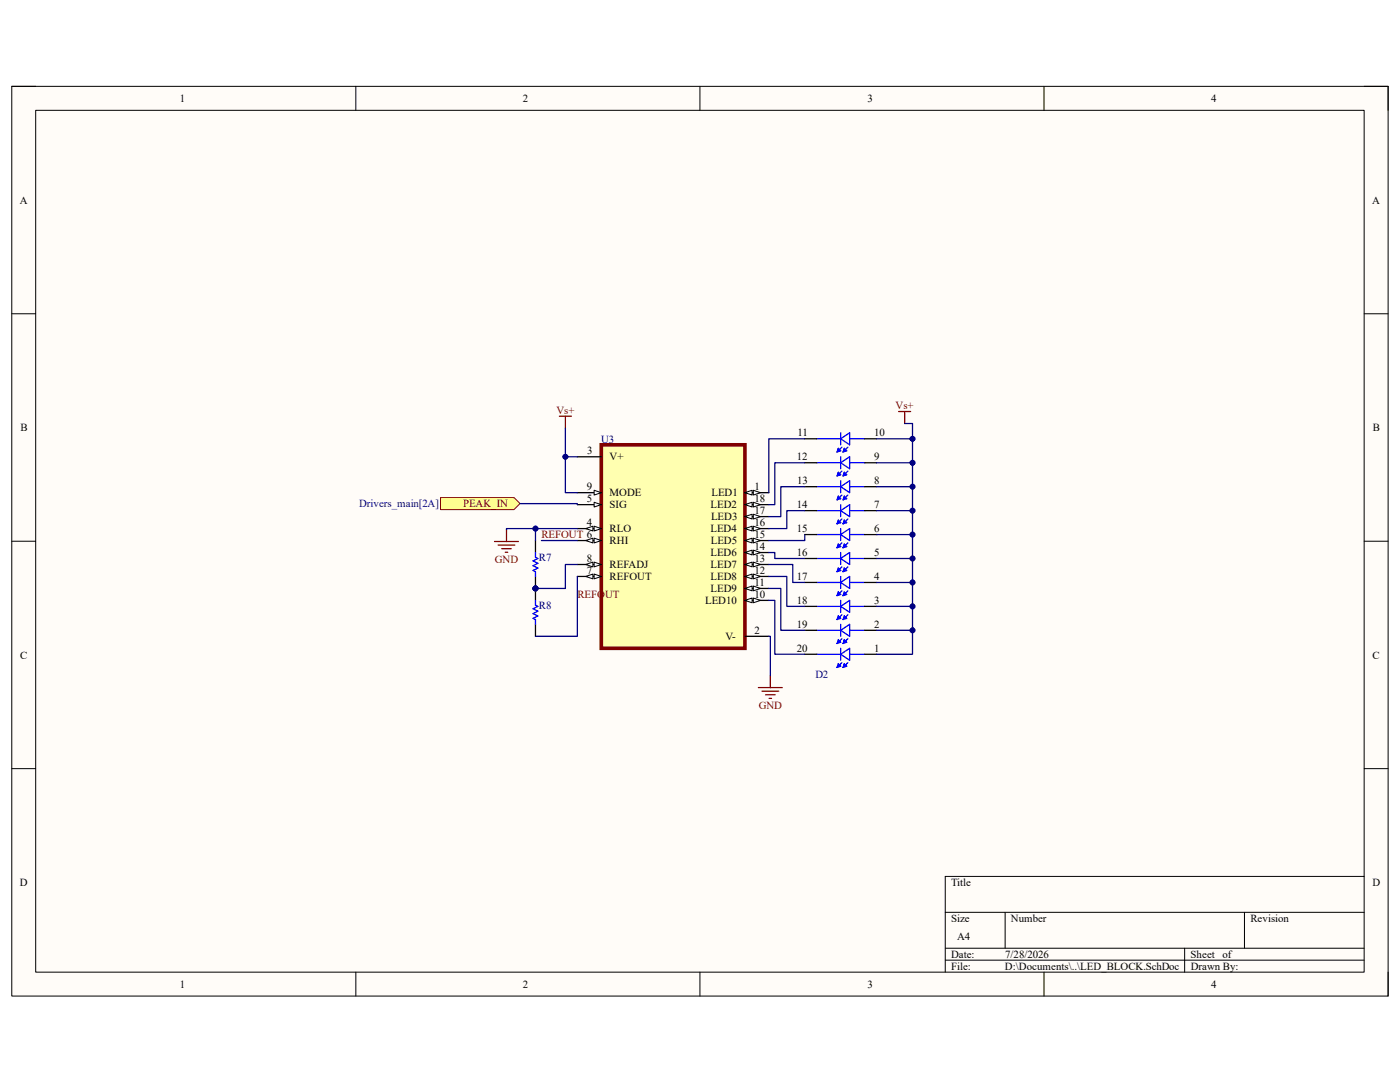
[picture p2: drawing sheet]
<svg xmlns="http://www.w3.org/2000/svg" width="279mm" height="216mm" viewBox="0 0 279 216" stroke-linecap="round" stroke-linejoin="round" font-family="sans-serif">
<path d="M2.3 17.2h274.7v181.6h-274.7z" fill-rule="evenodd" fill="#fffcf8"/>
<path d="M2.3 17.2h274.7v181.6h-274.7z" fill="none" stroke="#000" stroke-width=".2"/>
<path d="M7.1 22h265.1v172h-265.1z" fill-rule="evenodd" fill="#fffcf8"/>
<g fill="none" stroke="#000" stroke-width=".2">
<path d="M2.3 17.2h4.8M71 17.2v4.8M139.7 17.2v4.8M208.4 17.2v4.8M272.2 17.2h4.8v4.8M7.1 22h265.1v172h-265.1zM2.3 62.6h4.8M272.2 62.6h4.8M2.3 108h4.8M272.2 108h4.8M2.3 153.4h4.8M272.2 153.4h4.8"/>
<path d="M272.2 174.9h-83.6v19.1M71 194v4.8M139.7 194v4.8M188.6 182h83.6M188.6 189.2h83.6M188.6 191.6h83.6M200.6 182v7.2M208.4 194v4.8M236.4 189.2v4.8M248.4 182v7.2M277 194v4.8"/>
</g>
<g fill="none" stroke="#00f" stroke-width=".25">
<path d="M163 97.1h4.8M163 92.3h4.8M163 87.6h4.8M167.3 89.5v.4M167.3 94.2v.5M167.3 99v.5M167.3 99.5h.5M167.3 99.5l-.2 .2M167.3 99l.5 .5M167.3 99l-.2 .7M167.3 94.7h.5M167.3 94.7l-.2 .3"/>
<path d="M167.3 94.2l.5 .5M167.3 94.2l-.2 .8M167.3 89.9h.5M167.3 89.9l-.2 .3M167.3 89.5l.5 .4M167.3 89.5l-.2 .7M167.8 87.6l1.8-1.2v2.4zM167.8 92.3l1.8-1.2v2.4zM167.8 97.1l1.8-1.2v2.4zM167.8 86.4v2.4M167.8 91.1v2.4M167.8 95.9v2.4"/>
<path d="M167.8 99.5l-.7 .2M167.8 94.7l-.7 .3M167.8 89.9l-.7 .3M168 98.8l-.7 .7M168 94l-.7 .7M168 89.2l-.7 .7M168.5 89.5v.4h.5M168.5 94.2v.5h.5M168.5 99v.5M168.5 99.5l-.3 .2M168.5 99l.5 .5M168.5 99l-.3 .7"/>
<path d="M168.5 99.5h.5M168.5 94.2l.5 .5M168.5 94.2l-.3 .8M168.5 89.5l.5 .4M168.5 89.5l-.3 .7M169 99.5l-.8 .2M169 94.7l-.8 .3M169 89.9l-.8 .3M169.2 98.8l-.7 .7M169.2 94l-1 1M169.2 89.2l-1 1M169.6 97.1h3"/>
<path d="M169.6 92.3h3M169.6 87.6h3M163 116.2h4.8M163 111.4h4.8M163 106.7h4.8M163 101.9h4.8M167.3 103.8v.5M167.3 108.6v.5M167.3 113.4v.4M167.3 118.1v.5h.5M167.3 118.1l.5 .5M167.3 118.1l-.2 .8"/>
<path d="M167.3 113.8h.5M167.3 113.8l-.2 .3M167.3 113.4l.5 .4M167.3 113.4l-.2 .7M167.3 109.1h.5M167.3 109.1l-.2 .2M167.3 108.6l.5 .5M167.3 108.6l-.2 .7M167.3 104.3h.5M167.3 104.3l-.2 .2M167.3 103.8l.5 .5M167.3 103.8l-.2 .7"/>
<path d="M167.8 101.9l1.8-1.2v2.4zM167.8 106.7l1.8-1.2v2.4zM167.8 111.4l1.8-1.1v2.3zM167.8 116.2l1.8-1.2v2.4zM167.8 100.7v2.4M167.8 105.5v2.4M167.8 110.3v2.3M167.8 115v2.4M167.8 119.8v2.4M167.8 118.6l-.7 .3M167.8 113.8l-.7 .3M167.8 109.1l-.7 .2"/>
<path d="M167.8 104.3l-.7 .2M168 117.9l-.9 1M168 113.1l-.7 .7M168 108.3l-.7 .8M168 103.6l-.7 .7M168.5 103.8v.5M168.5 108.6v.5h.5M168.5 113.4v.4h.5M168.5 118.1v.5M168.5 118.6l-.3 .3M168.5 118.1l.5 .5M168.5 118.1l-.3 .8"/>
<path d="M168.5 118.6h.5M168.5 113.4l.5 .4M168.5 113.4l-.3 .7M168.5 108.6l.5 .5M168.5 108.6l-.3 .7M168.5 104.3l-.3 .2M168.5 103.8l.5 .5M168.5 103.8l-.3 .7M168.5 104.3h.5M169 118.6l-.8 .3M169 113.8l-.8 .3M169 109.1l-.8 .2"/>
<path d="M169 104.3l-.8 .2M169.2 117.9l-.7 .7M169.2 113.1l-1 1M169.2 108.3l-1 1M169.2 103.6l-.7 .7M169.6 116.2h3M169.6 111.4h3M169.6 106.7h3M169.6 101.9h3M163 130.6h4.8M163 125.8h4.8M163 121h4.8"/>
<path d="M167.3 132.9h.5M167.3 132.9l-.2 .3M167.3 132.5l.5 .4M167.3 132.5l-.2 .7M167.3 122.9v.5M167.3 127.7v.5M167.3 132.5v.4M167.3 128.2h.5M167.3 128.2l-.2 .2M167.3 127.7l.5 .5M167.3 127.7l-.2 .7M167.3 123.4h.5"/>
<path d="M167.3 123.4l-.2 .2M167.3 122.9l.5 .5M167.3 122.9l-.2 .7M167.8 121l1.8-1.2v2.4zM167.8 125.8l1.8-1.2v2.4zM167.8 130.6l1.8-1.2v2.3zM167.8 124.6v2.4M167.8 129.4v2.3M167.8 132.9l-.7 .3M167.8 128.2l-.7 .2M167.8 123.4l-.7 .2M168 132.2l-.7 .7"/>
<path d="M168 127.4l-.7 .8M168 122.7l-.7 .7M168.5 132.5l.5 .4M168.5 132.5l-.3 .7M168.5 122.9v.5M168.5 127.7v.5h.5M168.5 132.5v.4h.5M168.5 127.7l.5 .5M168.5 127.7l-.3 .7M168.5 123.4l-.3 .2M168.5 122.9l.5 .5M168.5 122.9l-.3 .7"/>
<path d="M168.5 123.4h.5M169 132.9l-.8 .3M169 128.2l-.8 .2M169 123.4l-.8 .2M169.2 132.2l-1 1M169.2 127.4l-1 1M169.2 122.7l-.7 .7M169.6 130.6h3M169.6 125.8h3M169.6 121h3"/>
</g>
<g fill="none" stroke="#000" stroke-width=".25">
<path d="M160.6 97.1h2.4M160.6 92.3h2.4M160.6 87.6h2.4M172.6 97.1h2.3M172.6 92.3h2.3M172.6 87.6h2.3M160.6 111.4h2.4M160.6 106.7h2.4M160.6 101.9h2.4M160.6 116.2h2.4M172.6 116.2h2.3M172.6 111.4h2.3"/>
<path d="M172.6 106.7h2.3M172.6 101.9h2.3M160.6 130.6h2.4M160.6 125.8h2.4M160.6 121h2.4M172.6 130.6h2.3M172.6 125.8h2.3M172.6 121h2.3"/>
</g>
<path d="M120 88.8h28.7v40.6h-28.7z" fill-rule="evenodd" fill="#ffffb0"/>
<path d="M120 88.8h28.7v40.6h-28.7z" fill="none" stroke="#800000" stroke-width=".72"/>
<path d="M115.2 91.1h4.8M115.2 98.3h4.8" fill="none" stroke="#000" stroke-width=".25"/>
<path d="M118.6 97.8l1.4 .5-1.4 .5z" fill="#f8fcff"/>
<path d="M118.6 97.8l1.4 .5-1.4 .5z" fill="none" stroke="#000" stroke-width=".2"/>
<path d="M115.2 100.7h4.8" fill="none" stroke="#000" stroke-width=".25"/>
<path d="M118.6 100.2l1.4 .5-1.4 .5z" fill="#f8fcff"/>
<path d="M118.6 100.2l1.4 .5-1.4 .5z" fill="none" stroke="#000" stroke-width=".2"/>
<path d="M115.2 105.5h4.8" fill="none" stroke="#000" stroke-width=".25"/>
<path d="M118.6 105l1.4 .5-1.4 .4z" fill="#f8fcff"/>
<path d="M118.6 105l1.4 .5-1.4 .4z" fill="none" stroke="#000" stroke-width=".2"/>
<path d="M116.9 105.5l1.4-.5v.9z" fill="#f8fcff"/>
<path d="M116.9 105.5l1.4-.5v.9z" fill="none" stroke="#000" stroke-width=".2"/>
<path d="M115.2 107.9h4.8" fill="none" stroke="#000" stroke-width=".25"/>
<path d="M118.6 107.4l1.4 .5-1.4 .4z" fill="#f8fcff"/>
<path d="M118.6 107.4l1.4 .5-1.4 .4z" fill="none" stroke="#000" stroke-width=".2"/>
<path d="M116.9 107.9l1.4-.5v.9z" fill="#f8fcff"/>
<path d="M116.9 107.9l1.4-.5v.9z" fill="none" stroke="#000" stroke-width=".2"/>
<path d="M115.2 112.6h4.8" fill="none" stroke="#000" stroke-width=".25"/>
<path d="M118.6 112.2l1.4 .4-1.4 .5z" fill="#f8fcff"/>
<path d="M118.6 112.2l1.4 .4-1.4 .5z" fill="none" stroke="#000" stroke-width=".2"/>
<path d="M116.9 112.6l1.4-.4v.9z" fill="#f8fcff"/>
<path d="M116.9 112.6l1.4-.4v.9z" fill="none" stroke="#000" stroke-width=".2"/>
<path d="M115.2 115h4.8" fill="none" stroke="#000" stroke-width=".25"/>
<path d="M118.6 114.5l1.4 .5-1.4 .5z" fill="#f8fcff"/>
<path d="M118.6 114.5l1.4 .5-1.4 .5z" fill="none" stroke="#000" stroke-width=".2"/>
<path d="M116.9 115l1.4-.5v1z" fill="#f8fcff"/>
<path d="M116.9 115l1.4-.5v1z" fill="none" stroke="#000" stroke-width=".2"/>
<path d="M148.7 98.3h4.7" fill="none" stroke="#000" stroke-width=".25"/>
<path d="M148.7 98.3l1.4-.5v1z" fill="#f8fcff"/>
<path d="M148.7 98.3l1.4-.5v1z" fill="none" stroke="#000" stroke-width=".2"/>
<path d="M150.3 97.8l1.5 .5-1.5 .5z" fill="#f8fcff"/>
<path d="M150.3 97.8l1.5 .5-1.5 .5z" fill="none" stroke="#000" stroke-width=".2"/>
<path d="M148.7 100.7h4.7" fill="none" stroke="#000" stroke-width=".25"/>
<path d="M148.7 100.7l1.4-.5v1z" fill="#f8fcff"/>
<path d="M148.7 100.7l1.4-.5v1z" fill="none" stroke="#000" stroke-width=".2"/>
<path d="M150.3 100.2l1.5 .5-1.5 .5z" fill="#f8fcff"/>
<path d="M150.3 100.2l1.5 .5-1.5 .5z" fill="none" stroke="#000" stroke-width=".2"/>
<path d="M148.7 103.1h4.7" fill="none" stroke="#000" stroke-width=".25"/>
<path d="M148.7 103.1l1.4-.5v1z" fill="#f8fcff"/>
<path d="M148.7 103.1l1.4-.5v1z" fill="none" stroke="#000" stroke-width=".2"/>
<path d="M150.3 102.6l1.5 .5-1.5 .5z" fill="#f8fcff"/>
<path d="M150.3 102.6l1.5 .5-1.5 .5z" fill="none" stroke="#000" stroke-width=".2"/>
<path d="M148.7 105.5h4.7" fill="none" stroke="#000" stroke-width=".25"/>
<path d="M148.7 105.5l1.4-.5v.9z" fill="#f8fcff"/>
<path d="M148.7 105.5l1.4-.5v.9z" fill="none" stroke="#000" stroke-width=".2"/>
<path d="M150.3 105l1.5 .5-1.5 .4z" fill="#f8fcff"/>
<path d="M150.3 105l1.5 .5-1.5 .4z" fill="none" stroke="#000" stroke-width=".2"/>
<path d="M148.7 107.9h4.7" fill="none" stroke="#000" stroke-width=".25"/>
<path d="M148.7 107.9l1.4-.5v.9z" fill="#f8fcff"/>
<path d="M148.7 107.9l1.4-.5v.9z" fill="none" stroke="#000" stroke-width=".2"/>
<path d="M150.3 107.4l1.5 .5-1.5 .4z" fill="#f8fcff"/>
<path d="M150.3 107.4l1.5 .5-1.5 .4z" fill="none" stroke="#000" stroke-width=".2"/>
<path d="M148.7 110.3h4.7" fill="none" stroke="#000" stroke-width=".25"/>
<path d="M148.7 110.3l1.4-.5v.9z" fill="#f8fcff"/>
<path d="M148.7 110.3l1.4-.5v.9z" fill="none" stroke="#000" stroke-width=".2"/>
<path d="M150.3 109.8l1.5 .5-1.5 .4z" fill="#f8fcff"/>
<path d="M150.3 109.8l1.5 .5-1.5 .4z" fill="none" stroke="#000" stroke-width=".2"/>
<path d="M148.7 112.6h4.7" fill="none" stroke="#000" stroke-width=".25"/>
<path d="M148.7 112.6l1.4-.4v.9z" fill="#f8fcff"/>
<path d="M148.7 112.6l1.4-.4v.9z" fill="none" stroke="#000" stroke-width=".2"/>
<path d="M150.3 112.2l1.5 .4-1.5 .5z" fill="#f8fcff"/>
<path d="M150.3 112.2l1.5 .4-1.5 .5z" fill="none" stroke="#000" stroke-width=".2"/>
<path d="M148.7 115h4.7" fill="none" stroke="#000" stroke-width=".25"/>
<path d="M148.7 115l1.4-.5v1z" fill="#f8fcff"/>
<path d="M148.7 115l1.4-.5v1z" fill="none" stroke="#000" stroke-width=".2"/>
<path d="M150.3 114.5l1.5 .5-1.5 .5z" fill="#f8fcff"/>
<path d="M150.3 114.5l1.5 .5-1.5 .5z" fill="none" stroke="#000" stroke-width=".2"/>
<path d="M148.7 117.4h4.7" fill="none" stroke="#000" stroke-width=".25"/>
<path d="M148.7 117.4l1.4-.5v1z" fill="#f8fcff"/>
<path d="M148.7 117.4l1.4-.5v1z" fill="none" stroke="#000" stroke-width=".2"/>
<path d="M150.3 116.9l1.5 .5-1.5 .5z" fill="#f8fcff"/>
<path d="M150.3 116.9l1.5 .5-1.5 .5z" fill="none" stroke="#000" stroke-width=".2"/>
<path d="M148.7 119.8h4.7" fill="none" stroke="#000" stroke-width=".25"/>
<path d="M148.7 119.8l1.4-.5v1z" fill="#f8fcff"/>
<path d="M148.7 119.8l1.4-.5v1z" fill="none" stroke="#000" stroke-width=".2"/>
<path d="M150.3 119.3l1.5 .5-1.5 .5z" fill="#f8fcff"/>
<path d="M150.3 119.3l1.5 .5-1.5 .5z" fill="none" stroke="#000" stroke-width=".2"/>
<path d="M148.7 127h4.7" fill="none" stroke="#000" stroke-width=".25"/>
<circle cx="106.9" cy="117.4" r=".48" fill="#000080"/>
<circle cx="106.9" cy="117.4" r=".48" fill="none" stroke="#000080" stroke-width=".2"/>
<path d="M106.9 107.9v2.4M106.9 115v2.4" fill="none" stroke="#000" stroke-width=".25"/>
<circle cx="106.9" cy="117.4" r=".48" fill="#000080"/>
<circle cx="106.9" cy="117.4" r=".48" fill="none" stroke="#000080" stroke-width=".2"/>
<path d="M106.9 110.3v.9l.4 .2-.9 .5 .9 .5-.9 .5 .9 .5-.9 .4 .5 .3v.9" fill="none" stroke="#00f" stroke-width=".25"/>
<circle cx="106.9" cy="117.4" r=".48" fill="#000080"/>
<circle cx="106.9" cy="117.4" r=".48" fill="none" stroke="#000080" stroke-width=".2"/>
<path d="M106.9 117.4v2.4" fill="none" stroke="#000" stroke-width=".25"/>
<circle cx="106.9" cy="117.4" r=".48" fill="#000080"/>
<circle cx="106.9" cy="117.4" r=".48" fill="none" stroke="#000080" stroke-width=".2"/>
<path d="M106.9 124.6v2.4" fill="none" stroke="#000" stroke-width=".25"/>
<path d="M106.9 119.8v1l.4 .2-.9 .5 .9 .5-.9 .4 .9 .5-.9 .5 .5 .2v1" fill="none" stroke="#00f" stroke-width=".25"/>
<g fill="none" stroke="#800000" stroke-width=".25">
<path d="M111.6 83.1h2.4M112.8 83.1v2.3M179.3 82.1h2.4M180.5 82.1v2.4M98.7 108.1h4.8M99.4 108.8h3.4M100.1 109.5h1.9M100.8 110.2h.5M101.1 105.7v2.4M151.4 137.2h4.7M152.1 137.9h3.3M152.8 138.6h1.9"/>
<path d="M153.5 139.4h.5M153.7 134.8v2.4"/>
</g>
<path d="M87.9 99.3h14.7l1.2 1.2-1.2 1.2h-14.7z" fill-rule="evenodd" fill="#ffff80"/>
<path d="M87.9 99.3h14.7l1.2 1.2-1.2 1.2h-14.7z" fill="none" stroke="#800000" stroke-width=".2"/>
<path d="M115.2 112.6h-2.4v4.8h-5.9" fill="none" stroke="#000080" stroke-width=".25"/>
<circle cx="106.9" cy="117.4" r=".48" fill="#000080"/>
<circle cx="106.9" cy="117.4" r=".48" fill="none" stroke="#000080" stroke-width=".2"/>
<path d="M112.8 91.1h2.4" fill="none" stroke="#000080" stroke-width=".25"/>
<circle cx="112.8" cy="91.1" r=".48" fill="#000080"/>
<circle cx="112.8" cy="91.1" r=".48" fill="none" stroke="#000080" stroke-width=".2"/>
<path d="M174.9 125.8h7.2" fill="none" stroke="#000080" stroke-width=".25"/>
<circle cx="182.1" cy="125.8" r=".48" fill="#000080"/>
<circle cx="182.1" cy="125.8" r=".48" fill="none" stroke="#000080" stroke-width=".2"/>
<path d="M174.9 121h7.2" fill="none" stroke="#000080" stroke-width=".25"/>
<circle cx="182.1" cy="121" r=".48" fill="#000080"/>
<circle cx="182.1" cy="121" r=".48" fill="none" stroke="#000080" stroke-width=".2"/>
<path d="M174.9 116.2h7.2" fill="none" stroke="#000080" stroke-width=".25"/>
<circle cx="182.1" cy="116.2" r=".48" fill="#000080"/>
<circle cx="182.1" cy="116.2" r=".48" fill="none" stroke="#000080" stroke-width=".2"/>
<path d="M174.9 111.4h7.2" fill="none" stroke="#000080" stroke-width=".25"/>
<circle cx="182.1" cy="111.4" r=".48" fill="#000080"/>
<circle cx="182.1" cy="111.4" r=".48" fill="none" stroke="#000080" stroke-width=".2"/>
<path d="M174.9 106.7h7.2" fill="none" stroke="#000080" stroke-width=".25"/>
<circle cx="182.1" cy="106.7" r=".48" fill="#000080"/>
<circle cx="182.1" cy="106.7" r=".48" fill="none" stroke="#000080" stroke-width=".2"/>
<path d="M174.9 101.9h7.2" fill="none" stroke="#000080" stroke-width=".25"/>
<circle cx="182.1" cy="101.9" r=".48" fill="#000080"/>
<circle cx="182.1" cy="101.9" r=".48" fill="none" stroke="#000080" stroke-width=".2"/>
<path d="M174.9 97.1h7.2" fill="none" stroke="#000080" stroke-width=".25"/>
<circle cx="182.1" cy="97.1" r=".48" fill="#000080"/>
<circle cx="182.1" cy="97.1" r=".48" fill="none" stroke="#000080" stroke-width=".2"/>
<path d="M174.9 92.3h7.2" fill="none" stroke="#000080" stroke-width=".25"/>
<circle cx="182.1" cy="92.3" r=".48" fill="#000080"/>
<circle cx="182.1" cy="92.3" r=".48" fill="none" stroke="#000080" stroke-width=".2"/>
<path d="M160.6 87.6h-7.2v10.7M160.6 92.3h-6v8.4h-1.2M160.6 97.1h-4.8v6h-2.4M108.1 107.9h7.1M115.2 105.5h-8.3v2.4M153.4 119.8h1.2v10.8h6M153.4 117.4h2.4v8.4h4.8M153.4 115h3.6v6h3.6M153.4 112.6h4.8v3.6h2.4M153.4 110.3h1.2v1.1h6M160.6 106.7v1.2h-7.2M160.6 101.9h-3.6v3.6h-3.6" fill="none" stroke="#000080" stroke-width=".25"/>
<circle cx="106.9" cy="105.5" r=".48" fill="#000080"/>
<circle cx="106.9" cy="105.5" r=".48" fill="none" stroke="#000080" stroke-width=".2"/>
<path d="M106.9 105.5h-5.8v.2M115.2 115v12h-8.3" fill="none" stroke="#000080" stroke-width=".25"/>
<circle cx="106.9" cy="105.5" r=".48" fill="#000080"/>
<circle cx="106.9" cy="105.5" r=".48" fill="none" stroke="#000080" stroke-width=".2"/>
<path d="M180.5 84.5h1.6v3.1" fill="none" stroke="#000080" stroke-width=".25"/>
<circle cx="182.1" cy="87.6" r=".48" fill="#000080"/>
<circle cx="182.1" cy="87.6" r=".48" fill="none" stroke="#000080" stroke-width=".2"/>
<path d="M112.8 85.4v12.9h2.4M103.8 100.5h11.4v.2M153.4 127h.3v7.8" fill="none" stroke="#000080" stroke-width=".25"/>
<circle cx="112.8" cy="91.1" r=".48" fill="#000080"/>
<circle cx="112.8" cy="91.1" r=".48" fill="none" stroke="#000080" stroke-width=".2"/>
<path d="M174.9 87.6h7.2v43h-7.2" fill="none" stroke="#000080" stroke-width=".25"/>
<circle cx="182.1" cy="87.6" r=".48" fill="#000080"/>
<circle cx="182.1" cy="87.6" r=".48" fill="none" stroke="#000080" stroke-width=".2"/>
<circle cx="182.1" cy="92.3" r=".48" fill="#000080"/>
<circle cx="182.1" cy="92.3" r=".48" fill="none" stroke="#000080" stroke-width=".2"/>
<circle cx="182.1" cy="97.1" r=".48" fill="#000080"/>
<circle cx="182.1" cy="97.1" r=".48" fill="none" stroke="#000080" stroke-width=".2"/>
<circle cx="182.1" cy="101.9" r=".48" fill="#000080"/>
<circle cx="182.1" cy="101.9" r=".48" fill="none" stroke="#000080" stroke-width=".2"/>
<circle cx="182.1" cy="106.7" r=".48" fill="#000080"/>
<circle cx="182.1" cy="106.7" r=".48" fill="none" stroke="#000080" stroke-width=".2"/>
<circle cx="182.1" cy="111.4" r=".48" fill="#000080"/>
<circle cx="182.1" cy="111.4" r=".48" fill="none" stroke="#000080" stroke-width=".2"/>
<circle cx="182.1" cy="116.2" r=".48" fill="#000080"/>
<circle cx="182.1" cy="116.2" r=".48" fill="none" stroke="#000080" stroke-width=".2"/>
<circle cx="182.1" cy="121" r=".48" fill="#000080"/>
<circle cx="182.1" cy="121" r=".48" fill="none" stroke="#000080" stroke-width=".2"/>
<circle cx="182.1" cy="125.8" r=".48" fill="#000080"/>
<circle cx="182.1" cy="125.8" r=".48" fill="none" stroke="#000080" stroke-width=".2"/>
<g font-size="2.2">
<text x="35.9" y="20.4">1</text>
<text x="104.4" y="20.4">2</text>
<text x="173.1" y="20.4">3</text>
<text x="241.7" y="20.4">4</text>
<text x="3.9" y="40.6">A</text>
<text x="273.9" y="40.6">A</text>
<text x="4.1" y="86">B</text>
<text x="159.2" y="87.1">11</text>
<text x="174.5" y="87.1">10</text>
<text x="274" y="86">B</text>
<text x="117.2" y="90.7">3</text>
<text x="121.7" y="91.9">V+</text>
<text x="159" y="91.9">12</text>
<text x="174.5" y="91.9">9</text>
<text x="117.1" y="97.8">9</text>
<text x="117.1" y="100.2">5</text>
<text x="121.7" y="99.1">MODE</text>
<text x="121.7" y="101.4">SIG</text>
<text x="141.8" y="101.4">LED2</text>
<text x="142" y="99.1">LED1</text>
<text x="150.6" y="97.8">1</text>
<text x="150.6" y="100.2">18</text>
<text x="159" y="101.4">14</text>
<text x="159.1" y="96.6">13</text>
<text x="174.5" y="101.4">7</text>
<text x="174.5" y="96.6">8</text>
<text x="117.1" y="105">4</text>
<text x="121.7" y="106.2">RLO</text>
<text x="141.8" y="106.2">LED4</text>
<text x="141.9" y="103.8">LED3</text>
<text x="150.6" y="102.6">17</text>
<text x="150.6" y="105">16</text>
<text x="150.6" y="107.4">15</text>
<text x="159" y="106.2">15</text>
<text x="174.5" y="106.2">6</text>
<text x="117.1" y="112.2">8</text>
<text x="121.7" y="108.6">RHI</text>
<text x="121.7" y="113.4">REFADJ</text>
<text x="141.8" y="111">LED6</text>
<text x="141.8" y="113.4">LED7</text>
<text x="141.9" y="108.6">LED5</text>
<text x="150.6" y="109.8">14</text>
<text x="150.6" y="112.2">13</text>
<text x="159" y="111">16</text>
<text x="174.5" y="111">5</text>
<text x="117.1" y="114.6">7</text>
<text x="121.7" y="115.8">REFOUT</text>
<text x="141.8" y="115.8">LED8</text>
<text x="141.8" y="118.2">LED9</text>
<text x="150.6" y="114.6">12</text>
<text x="150.6" y="117">11</text>
<text x="150.6" y="119.3">10</text>
<text x="159" y="115.8">17</text>
<text x="174.5" y="115.8">4</text>
<text x="140.7" y="120.5">LED10</text>
<text x="159" y="125.3">19</text>
<text x="159" y="120.5">18</text>
<text x="174.5" y="125.3">2</text>
<text x="174.5" y="120.5">3</text>
<text x="4" y="131.4">C</text>
<text x="144.8" y="127.7">V-</text>
<text x="150.6" y="126.5">2</text>
<text x="159" y="130.1">20</text>
<text x="174.5" y="130.1">1</text>
<text x="273.9" y="131.4">C</text>
<text x="4" y="176.8">D</text>
<text x="189.8" y="176.8">Title</text>
<text x="273.9" y="176.8">D</text>
<text x="189.8" y="184">Size</text>
<text x="201.8" y="184">Number</text>
<text x="249.6" y="184">Revision</text>
<text x="189.8" y="191.1">Date:</text>
<text x="191" y="187.5">A4</text>
<text x="200.6" y="191.1">7/28/2026</text>
<text x="237.6" y="191.1">Sheet</text>
<text x="244" y="191.1">of</text>
<text x="35.9" y="197.1">1</text>
<text x="104.4" y="197.1">2</text>
<text x="173.1" y="197.1">3</text>
<text x="189.8" y="193.5">File:</text>
<text x="200.6" y="193.5">D:\Documents\..\LED_BLOCK.SchDoc</text>
<text x="237.6" y="193.5">Drawn By:</text>
<text x="241.7" y="197.1">4</text>
</g>
<g font-size="2.2" fill="#800000">
<text x="111" y="82.6">Vs+</text>
<text x="178.7" y="81.7">Vs+</text>
<text x="92.4" y="101.2">PEAK_IN</text>
<text x="108" y="107.4">REFOUT 6</text>
<text x="98.8" y="112.4">GND</text>
<text x="115.2" y="119.3">REFOUT</text>
<text x="151.4" y="141.5">GND</text>
</g>
<g font-size="2.2" fill="#000080">
<text x="120" y="88.3">U3</text>
<text x="71.7" y="101.2">Drivers_main[2A]</text>
<text x="107.6" y="111.9">R7</text>
<text x="107.6" y="121.5">R8</text>
<text x="162.7" y="135.3">D2</text>
</g>
</svg>
